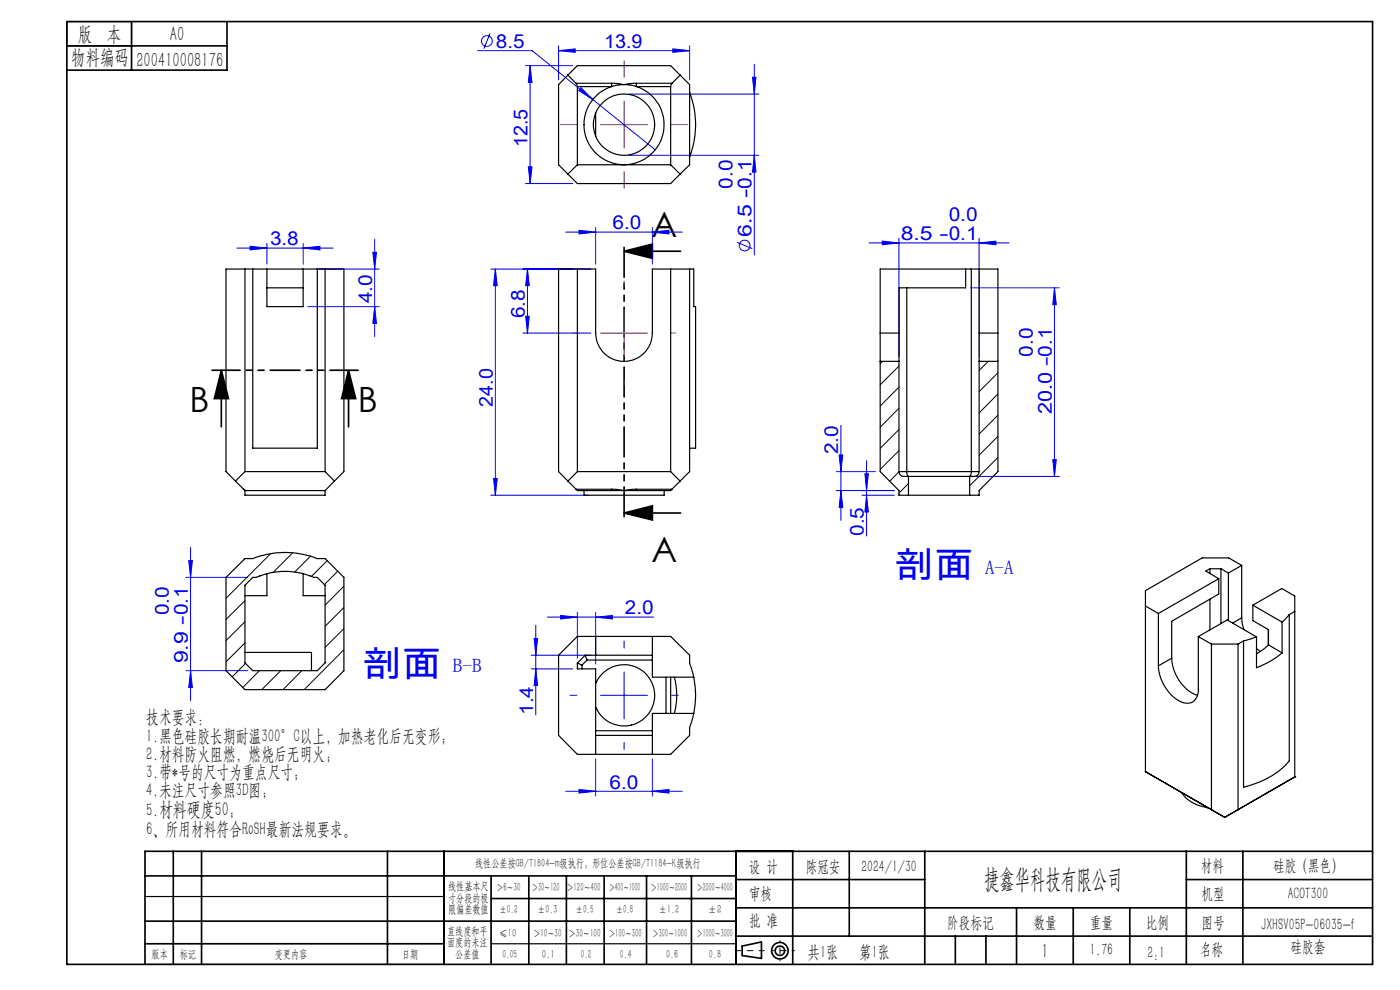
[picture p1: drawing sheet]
<svg xmlns="http://www.w3.org/2000/svg" width="297mm" height="210mm" viewBox="0 0 297 210" stroke-linecap="round" stroke-linejoin="round" font-family="sans-serif">
<g fill="none" stroke="#00f" stroke-width=".21">
<path d="M101.3 10.8h11.6l12.9 10.3M104 7.1l-1.3 3.2M111.5 13.9h10M112.5 13.9l.4 3.6h-.8zM112.5 13.9v25M118.5 10.8l3.5-.4v.7zM118.5 9.7v7.2M118.5 10.8h27.8M123.2 18.6l2.6 2.5-3-1.9zM133.4 20h27.6M142.7 10.4l3.6 .4-3.6 .3zM146.3 9.7v7.2"/>
<path d="M159.6 16.4h.8l-.4 3.6zM160 13.6v40.5M111.5 38.9h10M112.1 35.4h.8l-.4 3.5zM125.8 21.1l13.2 10.7M133.4 32.9h27.6M160 32.9l.4 3.6h-.8zM50.3 52.6h20.4M53.1 52.2l3.5 .4-3.5 .4zM56.6 51.6v4.4M64.3 52.6l3.6-.4v.8zM64.3 51.6v4.4"/>
<path d="M67.1 57.1h13.4M79.1 53.5h.8l-.4 3.6zM79.5 50.7v20.7M104.1 57.1h21.3M105.1 57.1l.4 3.5h-.8zM105.1 57.1v47.9M111.9 57.1l.4 3.5h-.8zM111.9 57.1v13.6M120 49.2h24.7M122.8 48.9l3.6 .3-3.6 .4zM126.4 48.3v7.7M138.4 49.2l3.5-.3v.7z"/>
<path d="M138.4 48.3v7.7M156.4 51.4l3.2 1.3M184.4 51.5h29.7M187.1 51.1l3.6 .4-3.6 .4zM190.7 50.5v25.2M207.7 51.5l3.6-.4v.8zM207.7 50.5v25.2M65.3 65h15.2M79.5 65l.4 3.6h-.8zM110.9 70.7h14.5M111.5 67.1h.8l-.4 3.6zM205.8 61.1h18.9"/>
<path d="M223.7 61.1l.4 3.5h-.8zM223.7 61.1v40M178 96.5h.8l-.4 3.5zM178.4 90.2v20.2M183.8 97.7v16M223.3 97.5h.8l-.4 3.6zM40 118.9h.8l-.4 3.6zM40.4 116.1v32.5M104.1 105h20.8M104.7 101.5h.8l-.4 3.5zM177.4 104.1h12.3M177.4 100h8.3"/>
<path d="M178.4 104.1l.4 3.5h-.8zM182.8 105h6.9M183.5 100.5h.7l-.4 3.6zM183.8 105l.4 3.6h-.7zM206.7 101.1h18M39.4 122.5h13.2M112.7 139h12.7M113.3 135.4h.8l-.4 3.6zM113.7 132.6v19.1M116.1 130.9h22.6M118.9 130.6l3.6 .3-3.6 .4zM122.5 129.9v9.8"/>
<path d="M126.4 130.9l3.5-.3v.7zM126.4 129.9v11M39.4 142.3h13.2M40.4 142.3l.4 3.5h-.8zM112.7 141.9h8.8M113.7 141.9l.4 3.5h-.8zM127.4 147.5h10M132.4 142.5v10M120 167.8h24.7M122.8 167.5l3.6 .3-3.6 .4zM126.4 161v7.9M138.4 167.8l3.5-.3v.7z"/>
<path d="M138.4 161v7.9"/>
<circle cx="103.3" cy="8.7" r="1.13"/>
<circle cx="158" cy="52.1" r="1.14"/>
</g>
<g fill="none" stroke="#000" stroke-width=".35">
<path d="M14.2 4.6h277v200h-277zM14.2 9.7h34M27.9 4.6v10.3M48.2 4.6v10.3h-34M132.4 53.3l6-1.5v3zM132.4 53.3h12M47 78.6v11.9M47 78.6l1.5 6h-3zM73.9 78.6l1.6 6h-3zM73.9 78.6v11.9M132.4 108.8l6-1.5v3zM132.4 108.8h12"/>
<path d="M30.8 195.4h125.4M30.8 185.8h125.4M36.8 180.6v24M42.8 180.6v24M82.2 180.6v24M94.2 180.6v24M104.2 185.8v18.8M104.2 190.6h52M112.2 185.8v18.8M120.2 185.8v18.8M128.2 185.8v18.8M137.2 185.8v18.8"/>
<path d="M146.7 185.8v18.8M156.2 180.6v24M156.2 186.6h40M156.2 198.6h135M156.2 192.6h135M168.2 180.6v24M180.2 180.6v18M196.2 180.6v24M202.7 198.6v6M209.2 198.6v6M215.7 192.6v12M227.7 192.6v12"/>
<path d="M239.7 192.6v12M251.7 186.6h39.5M251.7 180.6v24M263.7 180.6v24M291.2 180.6h-260.4v24M30.8 200.2h63.4M157.4 200.7l4.1-.9v3.5l-4.1-.6z"/>
<circle cx="165.5" cy="201.7" r="1.74"/>
<circle cx="165.5" cy="201.7" r="1"/>
</g>
<path d="M132.4 51.3v59.5" fill="none" stroke="#000" stroke-width=".35" stroke-dasharray="6.3 1.3 1.3 1.3 1.3 1.3" stroke-dashoffset="-1.2"/>
<path d="M76 78.5h-31" fill="none" stroke="#000" stroke-width=".35" stroke-dasharray="6.3 1.3 1.3 1.3 1.3 1.3" stroke-dashoffset=".4"/>
<path d="M132.4 16.4v-3.5M122.4 26.4h-3.5M132.4 36.4v3.5M142.4 26.4h3.5M122.4 70.6h-1M132.4 60.6v-1M142.4 70.6h1M132.4 80.6v1" fill="none" stroke="#f00" stroke-width=".21" stroke-dasharray="30.5 1.3 1.3 1.3"/>
<path d="M127.4 26.4h10M132.4 21.4v10M127.4 70.7h10M132.4 65.6v10.1" fill="none" stroke="#f00" stroke-width=".21"/>
<path d="M132.4 137.5v-1.5M122.4 147.5h-1.5M132.4 157.5v1.5M142.4 147.5h1.5" fill="none" stroke="#00f" stroke-width=".21" stroke-dasharray="30.5 1.3 1.3 1.3"/>
<path d="M162.1 201.7h-6" fill="none" stroke="#000" stroke-width=".21" stroke-dasharray="30.5 1.3 1.3 1.3" stroke-dashoffset="29.4"/>
<path d="M168.5 201.7h-4.8" fill="none" stroke="#000" stroke-width=".21" stroke-dasharray="30.5 1.3 1.3 1.3" stroke-dashoffset="30"/>
<path d="M165.5 199.6v4.2" fill="none" stroke="#000" stroke-width=".21" stroke-dasharray="30.5 1.3 1.3 1.3" stroke-dashoffset="30.2"/>
<path d="M14.2 4.6h13.7v5.1h-13.7zM30.8 190.2h63.4M30.8 204.6h63.4M104.2 200.2h52" fill="none" stroke="#000" stroke-width=".25"/>
<path d="M132.4 53.3l6-1.5v3zM132.4 108.8l6-1.5v3zM73.9 78.6l1.6 6h-3zM47 78.6l1.5 6h-3z" fill="#000"/>
<g fill="#00f">
<path d="M187.1 51.1l3.6 .4-3.6 .4zM207.7 51.5l3.6-.4v.8z"/>
<path d="M223.3 97.5h.8l-.4 3.6zM223.7 61.1l.4 3.5h-.8z"/>
<path d="M183.8 105l.4 3.6h-.7zM183.5 100.5h.7l-.4 3.6z"/>
<path d="M178 96.5h.8l-.4 3.5zM178.4 104.1l.4 3.5h-.8z"/>
<path d="M40 118.9h.8l-.4 3.6zM40.4 142.3l.4 3.5h-.8z"/>
<path d="M122.8 48.9l3.6 .3-3.6 .4zM138.4 49.2l3.5-.3v.7zM118.5 10.8l3.5-.4v.7zM142.7 10.4l3.6 .4-3.6 .3zM123.2 18.6l-.4 .6 3 1.9zM118.9 130.6l3.6 .3-3.6 .4zM126.4 130.9l3.5-.3v.7zM122.8 167.5l3.6 .3-3.6 .4zM138.4 167.8l3.5-.3v.7z"/>
<path d="M113.7 141.9l.4 3.5h-.8zM113.3 135.4h.8l-.4 3.6z"/>
<path d="M105.1 57.1l.4 3.5h-.8zM104.7 101.5h.8l-.4 3.5zM111.9 57.1l.4 3.5h-.8zM111.5 67.1h.8l-.4 3.6zM112.5 13.9l.4 3.6h-.8zM112.1 35.4h.8l-.4 3.5zM159.6 16.4h.8l-.4 3.6zM160 32.9l.4 3.6h-.8zM79.1 53.5h.8l-.4 3.6zM79.5 65l.4 3.6h-.8z"/>
<path d="M53.1 52.2l3.5 .4-3.5 .4zM64.3 52.6l3.6-.4v.8z"/>
</g>
<g fill="none" stroke="#000" stroke-width=".25">
<path d="M120.5 15.9l-2 2v17.1l4 3.9h19.8l2-2M120.5 15.9l2-2h19.8l4 4v17.1l-2 1.9M120.5 15.9l1.7 1.8M122.2 17.7l.3 .7M122.2 17.7h7.6M122.5 18.4v16.6M129.8 17.7v.7h-7.3M129.8 17.7l2.6 .2 2.6-.2M135 17.7v.7h7.3M135 17.7h7.6M142.3 18.4v16.6M142.6 17.7l-.3 .7"/>
<path d="M144.3 15.9l-1.7 1.8M146.3 19.6a19 19 0 0 1 0 13.7M122.5 35l-2 1.9M122.5 35h19.8M126.4 23.9v5.1M142.3 35l2 1.9M52 57.1v42.9M53.6 57.1h3M53.6 57.1v38h13.7v-38M53.6 57.1h-5.7v42.9l3.8 3.8M56.6 57.1v7.9h7.7v-7.9M56.6 57.1h7.7"/>
<path d="M64.3 57.1h3M67.3 57.1h5.7v42.9l-2.1 2.1M69 57.1v42.9M122.5 57.1v42.9M142.3 57.1v42.9M146.3 57.1h-7.9v13.6a6 6 0 0 1-6 6 6 6 0 0 1-6-6v-13.6h-7.9v42.9l2 2.1M146.3 57.1h.9v7.9h.4v30.1h-1.3M146.3 57.1v42.9l-3.7 3.8M204.9 57.1v4h-14.2v9.6M206.1 57.1v42.9a.86 .86 0 0 1-.5 1.1M207.7 57.1v13.6M56.6 61.1h7.7"/>
<path d="M186.7 70.7v6M186.7 70.7v-13.6h25v13.6M186.7 76.7v23.3l4 4.1v.9h2M186.7 76.7h4M186.7 70.7h4M190.7 70.7v6M190.7 76.7v23.3M192.4 61.1v38.9a.86 .86 0 0 0 .4 1.1M207.7 70.7v6M207.7 76.7v23.3M207.7 76.7h4M207.7 70.7h4"/>
<path d="M211.7 70.7v6M211.7 76.7v23.3l-4 4.1v.9h-2M51.7 103.8l.7 .3M51.7 103.8l.3 .3M52 104.1h.4M52 104.1v.9h17v-.9M52 100h17M52 100l-2 2.1M52.4 104.1h16.6M69 100l1.9 2.1M70.9 102.1l-1.9 2M120.5 102.1l1.7 1.7"/>
<path d="M122.2 103.8l.3 .3h7.3M122.2 103.8h7.6M122.5 100l-2 2.1M122.5 100h19.8M123.9 104.1v.9h17v-.9M129.8 103.8l2.6 .3M129.8 103.8v.3M129.8 104.1h2.6M132.4 104.1h2.6M135 103.8l-2.6 .3M135 103.8v.3M135 103.8h7.6"/>
<path d="M142.3 100l2 2.1M142.6 103.8l-.3 .3h-7.3M190.7 100a.97 .97 0 0 0 1 1.1h1M190.7 100h17M192.7 101.1h13M192.7 105h13M192.7 101.1v3.9M205.7 101.1v3.9M207.7 100a.97 .97 0 0 1-1 1.1h-1M263.4 119.9l-2.7-1.6h-5.7l-12 7v38.4M263.4 119.9l-2.8 1.7M263.4 119.9v11.1"/>
<path d="M47.9 122.5l4.1-4h1.6a18.6 18.6 0 0 1 13.7 0h1.7l4 4v19.8l-4 4h-17l-4.1-4zM52 124.1l1.6-1.6h.8a15.3 15.3 0 0 1 12.2 0h.7l1.7 1.6v16.5l-1.7 1.7h-13.7l-1.6-1.7zM52 138.4h14.1v3.9M56.6 121.7v4.7h-4.6M64.3 121.7v4.7h4.7M124.1 139l.5 1M124.1 139h2.3M124.1 139l-1.6 1.6M126.4 139h12M126.4 135h12M126.4 135h-3.9l-4 4v17l4 4h3.9M126.4 135v4"/>
<path d="M138.4 135h3.9l4 4a4.6 4.6 0 0 0 .4 2.8l.5 1.8M138.4 135v8.6h8.8M243 128.5l2.7 1.6M245.7 130.1v11.1M248.6 139.6a9 9 0 0 0 5.1 7.8l.3 .1M248.6 139.6l-2.9 1.6M254.2 135v11.1a2.54 2.54 0 0 1-1.1 2.7 2.54 2.54 0 0 1-2.9-.1 9.3 9.3 0 0 1-4.5-7.5M254.2 135l6.1-3.5 6.3 3.6M254.2 135l2.8 1.6M256.7 120.6h2.3M256.7 120.6l-.9 .5 2.8 1.7M256.7 120.6v1"/>
<path d="M256.7 127.1v6.5M257 136.6h5.6M257 136.6v35.2M258.6 122.8l-12.9 7.3M258.6 122.8v3.2l-10 5.8v7.8M259 120.6l1.6 1M259 120.6v11.7M260.6 121.6v10M262.6 136.6v35.2l12.1-7M263.4 131l.5 2.6M263.4 131l-1.9 1.2M263.8 136l-1.2 .6"/>
<path d="M265.8 128.4l6.1-3.6 2.8 1.6v38.4M265.8 128.4l6.2 3.6M265.8 128.4v3.2l3.3 2v3.2M266.6 135.1l-2.8 .9M266.6 135.1v6.5a17.8 17.8 0 0 0 5.4-3.1M266.6 137.6l.8 .6M269.1 133.6v3.2M269.1 136.8l-1 .8-1.5 1.1M269.1 136.8l2.9 1.7M272 132v6.5M273.5 130.4l-1.5 1.6M273.5 130.4v31a17.5 17.5 0 0 1-9.7 5.6v-31"/>
<path d="M274.7 129.7l-1.2 .7M122.5 140.6l1 .5M122.5 140.6v1.3h3.9v18.1M123.5 141.1v.8M124.6 140l-1.1 1.1M124.6 140h13.8M126.4 156h12M126.4 145a6.5 6.5 0 0 1 9.9-2.7 6.5 6.5 0 0 1 0 10.4 6.5 6.5 0 0 1-9.9-2.7M126.4 155h12M141.3 143.6v7.7M142.3 143.6v7.7M143.1 143.6a15 15 0 0 1 0 7.7"/>
<path d="M147.2 151.3l-.5 1.9a4.5 4.5 0 0 0-.4 2.8l-4 4h-3.9M147.2 143.6a19.2 19.2 0 0 1 0 7.7M147.2 151.3h-8.8v8.7M126.4 160h12M243 163.7h.1M243 163.7l14 8.1M243 163.7l2.4 1.4M250.7 168.1a7.6 7.6 0 0 0 5.7 3.3M250.8 168.2l9 5.2M257 171.8l2.8 1.6M259.8 173.4h.1M260.1 173.2l-.3 .2"/>
<path d="M274.7 164.8h.1M274.7 164.8l-14.9 8.6"/>
<circle cx="132.4" cy="26.4" r="6.5"/>
<circle cx="132.4" cy="26.4" r="8.5"/>
</g>
<g fill="none" stroke="#000" stroke-width=".21">
<path d="M187.2 76.7l-.5 .4M190.7 77.6l-4 4M209.7 76.7l-2 1.9M211.7 79.1l-4 4M190.7 82.1l-4 4M190.7 86.6l-4 4M190.7 91.1l-4 4M190.7 95.6l-4 4M211.7 83.6l-4 4M211.7 88.1l-4 4M211.7 92.6l-4 3.9M211.7 97l-6 6"/>
<path d="M57.4 117.4l-9.5 9.5M62.1 117.3l-4.1 4.1M65.9 118l-3.4 3.3M69.4 118.9l-3.3 3.4M190.7 100.1l-2 2M192.7 102.6l-2 2M52 127.4l-4.1 4M52 131.9l-4.1 4M52 136.4l-4.1 4M71.6 121.2l-2.8 2.8M73 124.3l-4 4.1M73 128.9l-4 3.9"/>
<path d="M73 133.3l-4 4M73 137.8l-8.5 8.5M52.1 140.7l-2.9 2.9M55 142.3l-3.5 3.5M59.5 142.3l-4 4M64 142.3l-4 4"/>
</g>
<g font-size="7.4">
<text x="138.2" y="50.2">A</text>
<text x="40.2" y="87.5">B</text>
<text x="75.9" y="87.5">B</text>
<text x="138.2" y="119.3">A</text>
</g>
<g font-size="7.4" fill="#00f">
<text x="189.7" y="122.5">剖面</text>
<text x="76.8" y="143.3">剖面</text>
</g>
<text font-size="5.6" x="208.8" y="188.3">捷鑫华科技有限公司</text>
<g font-size="4.4">
<text x="16.5" y="8.6">版 本</text>
<text x="36.1" y="8.6">A0</text>
<text x="15.1" y="13.7">物料编码</text>
<text x="28.9" y="14.2">200410008176</text>
<text x="221" y="203.2">1</text>
</g>
<g font-size="4.1" fill="#00f">
<text x="105.2" y="10.1">8.5</text>
<text x="128.2" y="10.1">13.9</text>
<text x="111.9" y="31.2" transform="rotate(-90 111.9 31.2)">12.5</text>
<text x="155.4" y="40" transform="rotate(-90 155.4 40)">0.0</text>
<text x="201.3" y="46.9">0.0</text>
<text x="57.3" y="52">3.8</text>
<text x="129.9" y="48.7">6.0</text>
<text x="159.5" y="50.2" transform="rotate(-90 159.5 50.2)">6.5 -0.1</text>
<text x="191.1" y="50.9">8.5 -0.1</text>
<text x="78.9" y="64.3" transform="rotate(-90 78.9 64.3)">4.0</text>
<text x="111.4" y="67.5" transform="rotate(-90 111.4 67.5)">6.8</text>
<text x="219.1" y="75.6" transform="rotate(-90 219.1 75.6)">0.0</text>
<text x="104.5" y="86.2" transform="rotate(-90 104.5 86.2)">24.0</text>
<text x="223.2" y="87.9" transform="rotate(-90 223.2 87.9)">20.0 -0.1</text>
<text x="177.8" y="96.3" transform="rotate(-90 177.8 96.3)">2.0</text>
<text x="183.3" y="113.7" transform="rotate(-90 183.3 113.7)">0.5</text>
<text x="209" y="121.7">A-A</text>
<text x="35.8" y="130.5" transform="rotate(-90 35.8 130.5)">0.0</text>
<text x="132.6" y="130.3">2.0</text>
<text x="39.9" y="140.7" transform="rotate(-90 39.9 140.7)">9.9 -0.1</text>
<text x="96.1" y="142.5">B-B</text>
<text x="113.1" y="151.6" transform="rotate(-90 113.1 151.6)">1.4</text>
<text x="129.3" y="167.3">6.0</text>
</g>
<g font-size="3.9">
<text x="31" y="153.4">技术要求：</text>
<text x="31" y="157.3">1.黑色硅胶长期耐温300°C以上，加热老化后无变形；</text>
<text x="31" y="161.2">2.材料防火阻燃，燃烧后无明火；</text>
<text x="31" y="165.1">3.带*号的尺寸为重点尺寸；</text>
<text x="31" y="168.9">4.未注尺寸参照3D图；</text>
<text x="31" y="173.1">5.材料硬度50；</text>
<text x="31" y="177">6、所用材料符合RoSH最新法规要求。</text>
</g>
<g font-size="3.8">
<text x="171.3" y="203.2">共1张</text>
<text x="182.3" y="203.2">第1张</text>
</g>
<g font-size="3.5">
<text x="158.9" y="184.9">设 计</text>
<text x="170.9" y="184.9">陈冠安</text>
<text x="182.7" y="184.9">2024/1/30</text>
<text x="254.7" y="184.7">材料</text>
<text x="270.1" y="184.7">硅胶（黑色）</text>
<text x="158.9" y="190.8">审核</text>
<text x="254.9" y="190.7">机型</text>
<text x="273.2" y="190.8">ACOT300</text>
<text x="158.9" y="196.5">批 准</text>
<text x="200.9" y="196.9">阶段标记</text>
<text x="219.3" y="196.9">数量</text>
<text x="231.2" y="196.9">重量</text>
<text x="243.1" y="196.9">比例</text>
<text x="254.9" y="196.9">图号</text>
<text x="267.6" y="197.3">JXHSV05P-06035-f</text>
<text x="231.2" y="202.5">1.76</text>
<text x="243.4" y="203.2">2:1</text>
<text x="254.5" y="202.5">名称</text>
<text x="273.8" y="201.8">硅胶套</text>
</g>
<g font-size="2.5">
<text x="100.8" y="184">线性公差按GB/T1804-m级执行；形位公差按GB/T1184-K级执行</text>
<text x="95.1" y="188.8">线性基本尺</text>
<text x="95.1" y="191.3">寸分段的极</text>
<text x="105.3" y="189.1">＞6～30</text>
<text x="112.9" y="189.1">＞30～120</text>
<text x="120.2" y="188.9">＞120～400</text>
<text x="129.2" y="188.9">＞400～1000</text>
<text x="138.1" y="189.1">＞1000～2000</text>
<text x="147.8" y="189.1">＞2000～4000</text>
<text x="95.1" y="193.8">限偏差数值</text>
<text x="105.9" y="193.8">±0.2</text>
<text x="114.1" y="193.8">±0.3</text>
<text x="122.2" y="193.8">±0.5</text>
<text x="130.7" y="193.8">±0.8</text>
<text x="139.8" y="193.8">±1.2</text>
<text x="150.2" y="193.8">±2</text>
<text x="32.2" y="203.2">版本</text>
<text x="38.1" y="203.2">标记</text>
<text x="58.3" y="203.2">变更内容</text>
<text x="85.3" y="203.2">日期</text>
<text x="94.8" y="198.3">直线度和平</text>
<text x="94.8" y="200.7">面度的未注</text>
<text x="96.6" y="203.2">公差值</text>
<text x="105.9" y="198.7">≤10</text>
<text x="106.6" y="203.2">0.05</text>
<text x="113.2" y="198.7">＞10～30</text>
<text x="115" y="203.2">0.1</text>
<text x="120.6" y="198.7">＞30～100</text>
<text x="123.2" y="203.2">0.2</text>
<text x="129.1" y="198.7">＞100～300</text>
<text x="131.5" y="203.2">0.4</text>
<text x="138.4" y="198.7">＞300～1000</text>
<text x="141.3" y="203.2">0.6</text>
<text x="147.8" y="198.7">＞1000～3000</text>
<text x="150.4" y="203.2">0.8</text>
</g>
</svg>
